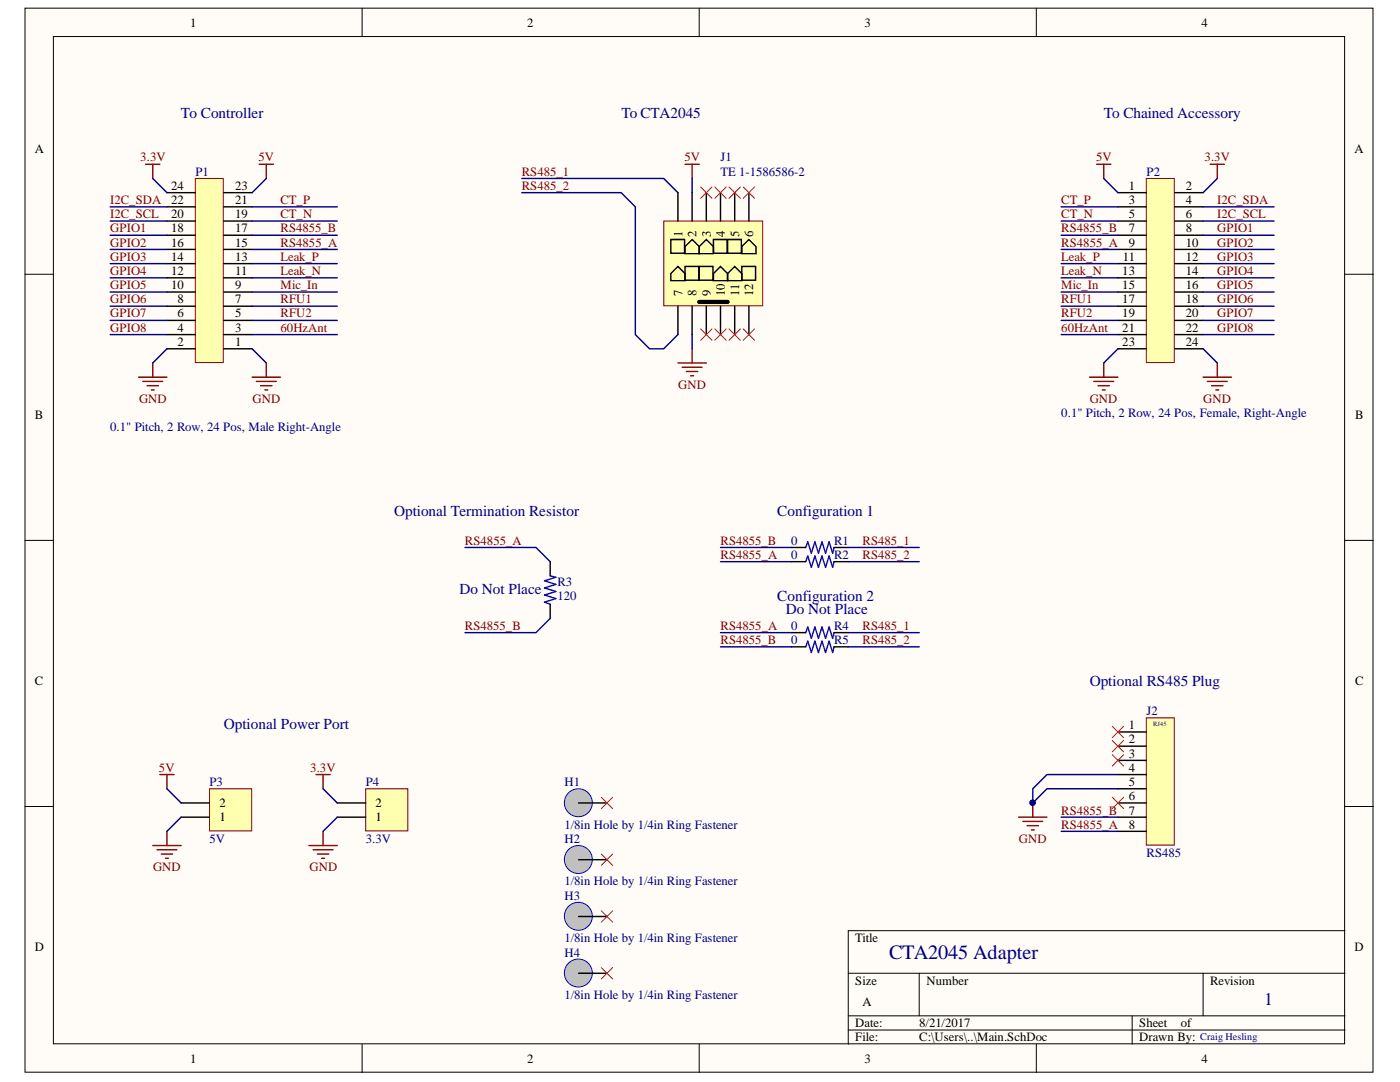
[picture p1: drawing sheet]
<svg xmlns="http://www.w3.org/2000/svg" width="279mm" height="216mm" viewBox="0 0 279 216" stroke-linecap="round" stroke-linejoin="round" font-family="sans-serif">
<g fill="#fffcf8" stroke="#000" stroke-width=".2">
<path d="M5 1.6h269v212.3h-269z"/>
<path d="M10.7 7.3h257.6v201h-257.6z"/>
</g>
<g fill="none" stroke="#000" stroke-width=".2">
<path d="M72.3 1.6v5.7M139.5 1.6v5.7M206.8 1.6v5.7M5 54.7h5.7M268.4 54.7h5.7M5 107.8h5.7M268.4 107.8h5.7M5 160.9h5.7M268.4 160.9h5.7M169.3 194.2h99.1M183.5 194.2v8.5M240.1 194.2v8.5"/>
<path d="M268.4 185.7h-99.1v22.7M72.3 208.4v5.6M139.5 208.4v5.6M169.3 202.7h99.1M169.3 205.5h99.1M206.8 208.4v5.6M225.9 202.7v5.7"/>
</g>
<path d="M132.5 44.1h19.7v16.9h-19.7z" fill="#ffffb0" stroke="#800000" stroke-width=".2"/>
<g fill="none" stroke="#000" stroke-width=".28">
<path d="M135.3 38.4v5.7M138.1 38.4v5.7M141 38.4v5.7M143.8 38.4v5.7M146.6 38.4v5.7M149.5 38.4v5.7M133.9 47.8h2.7v2.7h-2.7zM133.9 54.6l1.4-1.4 1.4 1.4v1.4h-2.8zM136.7 53.2h2.8v2.7h-2.8zM136.7 49.2l1.4-1.4 1.4 1.4v1.4h-2.8zM139.5 53.2h2.8v2.7h-2.8zM139.5 49.2l1.5-1.4 1.4 1.4v1.4h-2.9z"/>
<path d="M142.4 54.6l1.4-1.4 1.4 1.4v1.4h-2.8zM142.4 47.8h2.7v2.7h-2.7zM145.2 54.6l1.4-1.4 1.4 1.4v1.4h-2.8zM145.2 47.8h2.8v2.7h-2.8zM148 49.2l1.5-1.4 1.4 1.4v1.4h-2.9zM148 53.2h2.8v2.7h-2.8zM135.3 61.1v5.7M138.1 61.1v5.7M141 61.1v5.7M143.8 61.1v5.7M146.6 61.1v5.7M149.5 61.1v5.7"/>
</g>
<path d="M139.5 60.3h5.7" fill="none" stroke="#000" stroke-width=".85"/>
<g fill="none" stroke="#f00" stroke-width=".2">
<path d="M139.8 37.3l2.3 2.3M142.1 37.3l-2.3 2.3M142.7 37.3l2.2 2.3M144.9 37.3l-2.2 2.3M145.5 37.3l2.3 2.3M147.8 37.3l-2.3 2.3M148.3 37.3l2.3 2.3M150.6 37.3l-2.3 2.3M139.8 65.6l2.3 2.3M142.1 65.6l-2.3 2.3M142.7 65.6l2.2 2.3M144.9 65.6l-2.2 2.3"/>
<path d="M145.5 65.6l2.3 2.3M147.8 65.6l-2.3 2.3M148.3 65.6l2.3 2.3M150.6 65.6l-2.3 2.3"/>
</g>
<g fill="none" stroke="#800000" stroke-width=".28">
<path d="M136.7 32.8h2.8M138.1 32.8v2.8M218.9 32.8h2.8M220.3 32.8v2.8M241.5 32.8h2.9M242.9 32.8v2.8M135.3 72.4h5.7M136.1 73.3h4M137 74.1h2.3M137.8 75h.6M138.1 69.6v2.8M217.4 75.3h5.7"/>
<path d="M218.3 76.1h4M219.1 77h2.3M220 77.8h.6M220.3 72.4v2.9M240.1 75.3h5.7M241 76.1h3.9M241.8 77h2.3M242.7 77.8h.5M242.9 72.4v2.9"/>
</g>
<path d="M228.8 35.6h5.6v36.7h-5.6z" fill="#ffffb0" stroke="#800000" stroke-width=".2"/>
<g fill="none" stroke="#000" stroke-width=".28">
<path d="M223.1 38.4h5.7M234.4 38.4h5.7M223.1 41.3h5.7M223.1 44.1h5.7M223.1 46.9h5.7M223.1 49.8h5.7M223.1 52.6h5.7M223.1 55.4h5.7M223.1 58.3h5.7M234.4 41.3h5.7M234.4 44.1h5.7M234.4 46.9h5.7"/>
<path d="M234.4 49.8h5.7M234.4 52.6h5.7M234.4 55.4h5.7M234.4 58.3h5.7M223.1 61.1h5.7M223.1 63.9h5.7M223.1 66.8h5.7M223.1 69.6h5.7M234.4 61.1h5.7M234.4 63.9h5.7M234.4 66.8h5.7M234.4 69.6h5.7"/>
</g>
<path d="M39 35.6h5.6v36.7h-5.6z" fill="#ffffb0" stroke="#800000" stroke-width=".2"/>
<g fill="none" stroke="#000" stroke-width=".28">
<path d="M33.3 38.4h5.7M44.6 38.4h5.7M33.3 58.3h5.7M33.3 55.4h5.7M33.3 52.6h5.7M33.3 49.8h5.7M33.3 46.9h5.7M33.3 44.1h5.7M33.3 41.3h5.7M44.6 58.3h5.7M44.6 55.4h5.7M44.6 52.6h5.7"/>
<path d="M44.6 49.8h5.7M44.6 46.9h5.7M44.6 44.1h5.7M44.6 41.3h5.7M33.3 69.6h5.7M33.3 66.8h5.7M33.3 63.9h5.7M33.3 61.1h5.7M44.6 69.6h5.7M44.6 66.8h5.7M44.6 63.9h5.7M44.6 61.1h5.7"/>
<path d="M158 112.1h2.8M158 109.2h2.8M166.5 112.1h2.8M166.5 109.2h2.8M158 129.1h2.8M158 126.2h2.8M166.5 129.1h2.8M166.5 126.2h2.8"/>
</g>
<g fill="none" stroke="#800000" stroke-width=".28">
<path d="M29.1 32.8h2.8M30.5 32.8v2.8M51.7 32.8h2.9M53.1 32.8v2.8M27.7 75.3h5.6M28.5 76.1h4M29.4 77h2.2M30.2 77.8h.6M30.5 72.4v2.9M50.3 75.3h5.7M51.2 76.1h3.9M52 77h2.3"/>
<path d="M52.9 77.8h.5M53.1 72.4v2.9"/>
</g>
<path d="M160.8 112.1l.4-1.2 .7 2.3 .7-2.3 .7 2.3 .7-2.3 .8 2.3 .7-2.3 .7 2.3 .3-1.1M160.8 109.2l.4-1.1 .7 2.3 .7-2.3 .7 2.3 .7-2.3 .8 2.3 .7-2.3 .7 2.3 .3-1.2M160.8 129.1l.4-1.2 .7 2.3 .7-2.3 .7 2.3 .7-2.3 .8 2.3 .7-2.3 .7 2.3 .3-1.1M160.8 126.2l.4-1.1 .7 2.3 .7-2.3 .7 2.3 .7-2.3 .8 2.3 .7-2.3 .7 2.3 .3-1.2" fill="none" stroke="#00f" stroke-width=".28"/>
<path d="M41.8 157.4h8.4v8.4h-8.4z" fill="#ffffb0" stroke="#800000" stroke-width=".2"/>
<path d="M36.2 163.1h5.6M36.2 160.2h5.6" fill="none" stroke="#000" stroke-width=".28"/>
<path d="M31.9 154.6h2.8M33.3 154.6v2.8M30.5 168.7h5.7M31.3 169.6h4M32.2 170.4h2.3M33 171.3h.6M33.3 165.9v2.8" fill="none" stroke="#800000" stroke-width=".28"/>
<path d="M73 157.4h8.4v8.4h-8.4z" fill="#ffffb0" stroke="#800000" stroke-width=".2"/>
<path d="M67.3 163.1h5.7M67.3 160.2h5.7" fill="none" stroke="#000" stroke-width=".28"/>
<path d="M63.1 154.6h2.8M64.5 154.6v2.8M61.6 168.7h5.7M62.5 169.6h4M63.3 170.4h2.3M64.2 171.3h.6M64.5 165.9v2.8" fill="none" stroke="#800000" stroke-width=".28"/>
<path d="M228.8 143.2h5.6v25.4h-5.6z" fill="#ffffb0" stroke="#800000" stroke-width=".2"/>
<path d="M223.1 146.1h5.7M223.1 148.9h5.7M223.1 151.7h5.7M223.1 154.6h5.7M223.1 157.4h5.7M223.1 160.2h5.7M223.1 163.1h5.7M223.1 165.9h5.7" fill="none" stroke="#000" stroke-width=".28"/>
<path d="M203.3 163.1h5.6M204.1 163.9h4M205 164.8h2.2M205.8 165.6h.6M206.1 160.2v2.9" fill="none" stroke="#800000" stroke-width=".28"/>
<circle cx="206.1" cy="160.2" r=".52" fill="#000080" stroke="#000080" stroke-width=".2"/>
<path d="M222 144.9l2.2 2.3M222 147.8l2.2 2.2M222 150.6l2.2 2.3M222 159.1l2.2 2.3M224.2 144.9l-2.2 2.3M224.2 147.8l-2.2 2.2M224.2 150.6l-2.2 2.3M224.2 159.1l-2.2 2.3" fill="none" stroke="#f00" stroke-width=".2"/>
<circle cx="115.4" cy="160.2" r="2.79" fill="#c0c0c0" stroke="#00f" stroke-width=".2"/>
<path d="M115.5 160.2h5.6" fill="none" stroke="#000" stroke-width=".28"/>
<circle cx="115.4" cy="171.5" r="2.79" fill="#c0c0c0" stroke="#00f" stroke-width=".2"/>
<path d="M115.5 171.5h5.6" fill="none" stroke="#000" stroke-width=".28"/>
<circle cx="115.4" cy="182.8" r="2.79" fill="#c0c0c0" stroke="#00f" stroke-width=".2"/>
<path d="M115.5 182.9h5.6" fill="none" stroke="#000" stroke-width=".28"/>
<circle cx="115.4" cy="194.2" r="2.79" fill="#c0c0c0" stroke="#00f" stroke-width=".2"/>
<path d="M109.8 112.1v2.8M109.8 120.6v2.8M115.5 194.2h5.6" fill="none" stroke="#000" stroke-width=".28"/>
<path d="M120 159.1l2.3 2.3M122.3 159.1l-2.3 2.3M120 170.4l2.3 2.3M122.3 170.4l-2.3 2.3M120 181.7l2.3 2.3M120 193.1l2.3 2.2M122.3 181.7l-2.3 2.3M122.3 193.1l-2.3 2.2" fill="none" stroke="#f00" stroke-width=".2"/>
<path d="M109.8 114.9l1.1 .3-2.2 .7 2.2 .7-2.2 .7 2.2 .7-2.2 .7 2.2 .7-2.2 .7 1.1 .5" fill="none" stroke="#00f" stroke-width=".28"/>
<g fill="none" stroke="#000080" stroke-width=".28">
<path d="M30.5 35.6l2.8 2.8M53.1 35.6l-2.8 2.8M104.1 35.6h28.4l2.8 2.8M104.1 38.4h19.9l2.8 2.9v25.5l2.8 2.8h2.9l2.8-2.8M138.1 35.6v2.8M220.3 35.6l2.8 2.8M242.9 35.6l-2.8 2.8M22 44.1h11.3M22 41.3h11.3M22 55.4h11.3M22 52.6h11.3M22 46.9h11.3"/>
<path d="M22 49.8h11.3M22 58.3h11.3M50.3 44.1h17M50.3 41.3h17M50.3 55.4h17M50.3 52.6h17M50.3 46.9h17M50.3 49.8h17M50.3 58.3h17M211.8 44.1h11.3M211.8 41.3h11.3M211.8 55.4h11.3"/>
<path d="M211.8 52.6h11.3M211.8 46.9h11.3M211.8 49.8h11.3M211.8 58.3h11.3M240.1 44.1h14.2M240.1 41.3h14.2M240.1 55.4h14.2M240.1 52.6h14.2M240.1 46.9h14.2M240.1 49.8h14.2M240.1 58.3h14.2M22 61.1h11.3"/>
<path d="M22 63.9h11.3M22 66.8h11.3M33.3 69.6l-2.8 2.8M50.3 61.1h17M50.3 63.9h17M50.3 66.8h17M50.3 69.6l2.8 2.8M138.1 66.8v2.8M211.8 61.1h11.3M211.8 63.9h11.3M211.8 66.8h11.3M223.1 69.6l-2.8 2.8"/>
<path d="M240.1 69.6l2.8 2.8M240.1 61.1h14.2M240.1 63.9h14.2M240.1 66.8h14.2M92.8 109.2h14.2l2.8 2.9M143.8 109.2h14.2M143.8 112.1h14.2M169.3 109.2h14.2M169.3 112.1h14.2M109.8 123.4l-2.8 2.8h-14.2M143.8 126.2h14.2M143.8 129.1h14.2"/>
<path d="M169.3 126.2h14.2M169.3 129.1h14.2M33.3 157.4l2.9 2.8M64.5 157.4l2.8 2.8M223.1 154.6h-14.2l-2.8 2.8v2.8l2.8-2.8h14.2M36.2 163.1l-2.9 2.8M67.3 163.1l-2.8 2.8M211.8 165.9h11.3M211.8 163.1h11.3"/>
</g>
<circle cx="206.1" cy="160.2" r=".52" fill="#000080" stroke="#000080" stroke-width=".2"/>
<text font-size="4.1" fill="#000080" x="177.5" y="191.4">CTA2045 Adapter</text>
<text font-size="3.6" fill="#000080" x="252.3" y="200.5">1</text>
<g font-size="3" fill="#000080">
<text x="36.1" y="23.6">To Controller</text>
<text x="124" y="23.6">To CTA2045</text>
<text x="220.3" y="23.6">To Chained Accessory</text>
<text x="78.7" y="102.9">Optional Termination Resistor</text>
<text x="155.1" y="102.9">Configuration 1</text>
<text x="91.7" y="118.5">Do Not Place</text>
<text x="155.1" y="119.9">Configuration 2</text>
<text x="156.8" y="122.4">Do Not Place</text>
<text x="217.5" y="136.9">Optional RS485 Plug</text>
<text x="44.7" y="145.4">Optional Power Port</text>
</g>
<g font-size="2.5">
<text x="38" y="5.3">1</text>
<text x="105.2" y="5.3">2</text>
<text x="172.6" y="5.3">3</text>
<text x="239.8" y="5.3">4</text>
<text x="6.9" y="30.4">A</text>
<text x="270.3" y="30.4">A</text>
<text x="34.2" y="40.8">22</text>
<text x="34.2" y="37.9">24</text>
<text x="46.9" y="40.8">21</text>
<text x="46.9" y="37.9">23</text>
<text x="225.3" y="37.9">1</text>
<text x="225.3" y="40.8">3</text>
<text x="236.7" y="37.9">2</text>
<text x="236.7" y="40.8">4</text>
<text x="34.2" y="46.3">18</text>
<text x="34.2" y="43.6">20</text>
<text x="46.9" y="46.3">17</text>
<text x="46.9" y="43.6">19</text>
<text x="136.2" y="47.4" transform="rotate(-90 136.2 47.4)">1</text>
<text x="139" y="47.4" transform="rotate(-90 139 47.4)">2</text>
<text x="141.9" y="47.4" transform="rotate(-90 141.9 47.4)">3</text>
<text x="144.6" y="47.4" transform="rotate(-90 144.6 47.4)">4</text>
<text x="147.5" y="47.4" transform="rotate(-90 147.5 47.4)">5</text>
<text x="150.3" y="47.4" transform="rotate(-90 150.3 47.4)">6</text>
<text x="225.3" y="43.6">5</text>
<text x="225.3" y="46.3">7</text>
<text x="236.7" y="43.6">6</text>
<text x="236.7" y="46.3">8</text>
<text x="34.2" y="52">14</text>
<text x="34.2" y="49.2">16</text>
<text x="46.9" y="52">13</text>
<text x="46.9" y="49.2">15</text>
<text x="224.1" y="52">11</text>
<text x="225.3" y="49.2">9</text>
<text x="236.7" y="49.2">10</text>
<text x="236.7" y="52">12</text>
<text x="34.2" y="57.7">10</text>
<text x="34.2" y="54.9">12</text>
<text x="46.9" y="57.7">9</text>
<text x="46.9" y="54.9">11</text>
<text x="136.2" y="59.1" transform="rotate(-90 136.2 59.1)">7</text>
<text x="139" y="59.1" transform="rotate(-90 139 59.1)">8</text>
<text x="141.9" y="59.1" transform="rotate(-90 141.9 59.1)">9</text>
<text x="144.6" y="59.1" transform="rotate(-90 144.6 59.1)">10</text>
<text x="147.5" y="59.1" transform="rotate(-90 147.5 59.1)">11</text>
<text x="150.3" y="59.1" transform="rotate(-90 150.3 59.1)">12</text>
<text x="224" y="54.9">13</text>
<text x="224" y="57.7">15</text>
<text x="236.7" y="54.9">14</text>
<text x="236.7" y="57.7">16</text>
<text x="35.4" y="63.3">6</text>
<text x="35.4" y="60.6">8</text>
<text x="46.9" y="63.3">5</text>
<text x="46.9" y="60.6">7</text>
<text x="224" y="60.6">17</text>
<text x="224" y="63.3">19</text>
<text x="236.7" y="60.6">18</text>
<text x="236.7" y="63.3">20</text>
<text x="35.4" y="69">2</text>
<text x="35.4" y="66.2">4</text>
<text x="46.9" y="69">1</text>
<text x="46.9" y="66.2">3</text>
<text x="224" y="66.2">21</text>
<text x="224" y="69">23</text>
<text x="236.7" y="66.2">22</text>
<text x="236.7" y="69">24</text>
<text x="6.9" y="83.6">B</text>
<text x="270.4" y="83.6">B</text>
<text x="6.9" y="136.7">C</text>
<text x="270.4" y="136.7">C</text>
<text x="225.3" y="145.5">1</text>
<text x="225.3" y="148.3">2</text>
<text x="225.3" y="151.2">3</text>
<text x="225.3" y="154">4</text>
<text x="43.8" y="161.1">2</text>
<text x="74.9" y="161.1">2</text>
<text x="225.3" y="156.9">5</text>
<text x="225.3" y="159.7">6</text>
<text x="43.8" y="163.9">1</text>
<text x="74.9" y="163.9">1</text>
<text x="225.3" y="162.5">7</text>
<text x="225.3" y="165.3">8</text>
<text x="6.9" y="189.8">D</text>
<text x="170.7" y="188">Title</text>
<text x="270.3" y="189.8">D</text>
<text x="170.7" y="196.5">Size</text>
<text x="184.9" y="196.5">Number</text>
<text x="241.5" y="196.5">Revision</text>
<text x="172.1" y="200.8">A</text>
<text x="170.7" y="205">Date:</text>
<text x="170.7" y="207.8">File:</text>
<text x="183.5" y="205">8/21/2017</text>
<text x="183.5" y="207.8">C:\Users\..\Main.SchDoc</text>
<text x="227.4" y="205">Sheet</text>
<text x="227.4" y="207.8">Drawn By:</text>
<text x="235.6" y="205">of</text>
<text x="38" y="212.1">1</text>
<text x="105.2" y="212.1">2</text>
<text x="172.6" y="212.1">3</text>
<text x="239.8" y="212.1">4</text>
</g>
<g font-size="2.5" fill="#800000">
<text x="28" y="32.2">3.3V</text>
<text x="51.6" y="32.2">5V</text>
<text x="104.1" y="35.1">RS485_1</text>
<text x="136.6" y="32.2">5V</text>
<text x="218.7" y="32.2">5V</text>
<text x="240.4" y="32.2">3.3V</text>
<text x="22" y="40.8">I2C_SDA</text>
<text x="56" y="40.8">CT_P</text>
<text x="104.1" y="37.9">RS485_2</text>
<text x="211.8" y="40.8">CT_P</text>
<text x="242.9" y="40.8">I2C_SDA</text>
<text x="22" y="43.6">I2C_SCL</text>
<text x="22" y="46.3">GPIO1</text>
<text x="56" y="43.6">CT_N</text>
<text x="56" y="46.3">RS4855_B</text>
<text x="211.8" y="43.6">CT_N</text>
<text x="211.8" y="46.3">RS4855_B</text>
<text x="242.9" y="43.6">I2C_SCL</text>
<text x="242.9" y="46.3">GPIO1</text>
<text x="22" y="49.2">GPIO2</text>
<text x="22" y="52">GPIO3</text>
<text x="56" y="52">Leak_P</text>
<text x="56" y="49.2">RS4855_A</text>
<text x="211.8" y="52">Leak_P</text>
<text x="211.8" y="49.2">RS4855_A</text>
<text x="242.9" y="49.2">GPIO2</text>
<text x="242.9" y="52">GPIO3</text>
<text x="22" y="54.9">GPIO4</text>
<text x="22" y="57.7">GPIO5</text>
<text x="56" y="54.9">Leak_N</text>
<text x="56" y="57.7">Mic_In</text>
<text x="211.8" y="54.9">Leak_N</text>
<text x="211.8" y="57.7">Mic_In</text>
<text x="242.9" y="54.9">GPIO4</text>
<text x="242.9" y="57.7">GPIO5</text>
<text x="22" y="60.6">GPIO6</text>
<text x="22" y="63.3">GPIO7</text>
<text x="56" y="60.6">RFU1</text>
<text x="56" y="63.3">RFU2</text>
<text x="211.8" y="60.6">RFU1</text>
<text x="211.8" y="63.3">RFU2</text>
<text x="242.9" y="60.6">GPIO6</text>
<text x="242.9" y="63.3">GPIO7</text>
<text x="22" y="66.2">GPIO8</text>
<text x="56" y="66.2">60HzAnt</text>
<text x="211.8" y="66.2">60HzAnt</text>
<text x="242.9" y="66.2">GPIO8</text>
<text x="135.3" y="77.5">GND</text>
<text x="27.7" y="80.3">GND</text>
<text x="50.4" y="80.3">GND</text>
<text x="217.5" y="80.3">GND</text>
<text x="240.1" y="80.3">GND</text>
<text x="92.8" y="108.7">RS4855_A</text>
<text x="143.8" y="108.7">RS4855_B</text>
<text x="143.8" y="111.5">RS4855_A</text>
<text x="172.1" y="108.7">RS485_1</text>
<text x="172.1" y="111.5">RS485_2</text>
<text x="92.8" y="125.7">RS4855_B</text>
<text x="143.8" y="125.7">RS4855_A</text>
<text x="172.1" y="125.7">RS485_1</text>
<text x="143.8" y="128.5">RS4855_B</text>
<text x="172.1" y="128.5">RS485_2</text>
<text x="31.7" y="154">5V</text>
<text x="61.9" y="154">3.3V</text>
<text x="211.8" y="162.5">RS4855_B</text>
<text x="211.8" y="165.3">RS4855_A</text>
<text x="30.5" y="173.9">GND</text>
<text x="61.7" y="173.9">GND</text>
<text x="203.3" y="168.2">GND</text>
</g>
<g font-size="2.5" fill="#000080">
<text x="39" y="35.1">P1</text>
<text x="143.8" y="32.2">J1</text>
<text x="143.8" y="35.1">TE 1-1586586-2</text>
<text x="228.8" y="35.1">P2</text>
<text x="211.8" y="83.2">0.1&quot; Pitch, 2 Row, 24 Pos, Female, Right-Angle</text>
<text x="22" y="86">0.1&quot; Pitch, 2 Row, 24 Pos, Male Right-Angle</text>
<text x="157.9" y="111.5">0</text>
<text x="157.9" y="108.7">0</text>
<text x="166.5" y="111.5">R2</text>
<text x="166.5" y="108.7">R1</text>
<text x="111.2" y="116.9">R3</text>
<text x="111.2" y="119.7">120</text>
<text x="157.9" y="125.7">0</text>
<text x="166.5" y="125.7">R4</text>
<text x="157.9" y="128.5">0</text>
<text x="166.5" y="128.5">R5</text>
<text x="228.8" y="142.7">J2</text>
<text x="41.8" y="156.9">P3</text>
<text x="73" y="156.9">P4</text>
<text x="112.7" y="156.9">H1</text>
<text x="112.7" y="165.3">1/8in Hole by 1/4in Ring Fastener</text>
<text x="41.8" y="168.2">5V</text>
<text x="73" y="168.2">3.3V</text>
<text x="112.7" y="168.2">H2</text>
<text x="228.8" y="171">RS485</text>
<text x="112.7" y="176.7">1/8in Hole by 1/4in Ring Fastener</text>
<text x="112.7" y="179.5">H3</text>
<text x="112.7" y="188">1/8in Hole by 1/4in Ring Fastener</text>
<text x="112.7" y="190.9">H4</text>
<text x="112.7" y="199.3">1/8in Hole by 1/4in Ring Fastener</text>
</g>
<text font-size="2" fill="#000080" x="239.5" y="207.6">Craig Hesling</text>
<text font-size="1.3" fill="#000080" x="230.2" y="144.9">RJ45</text>
</svg>
